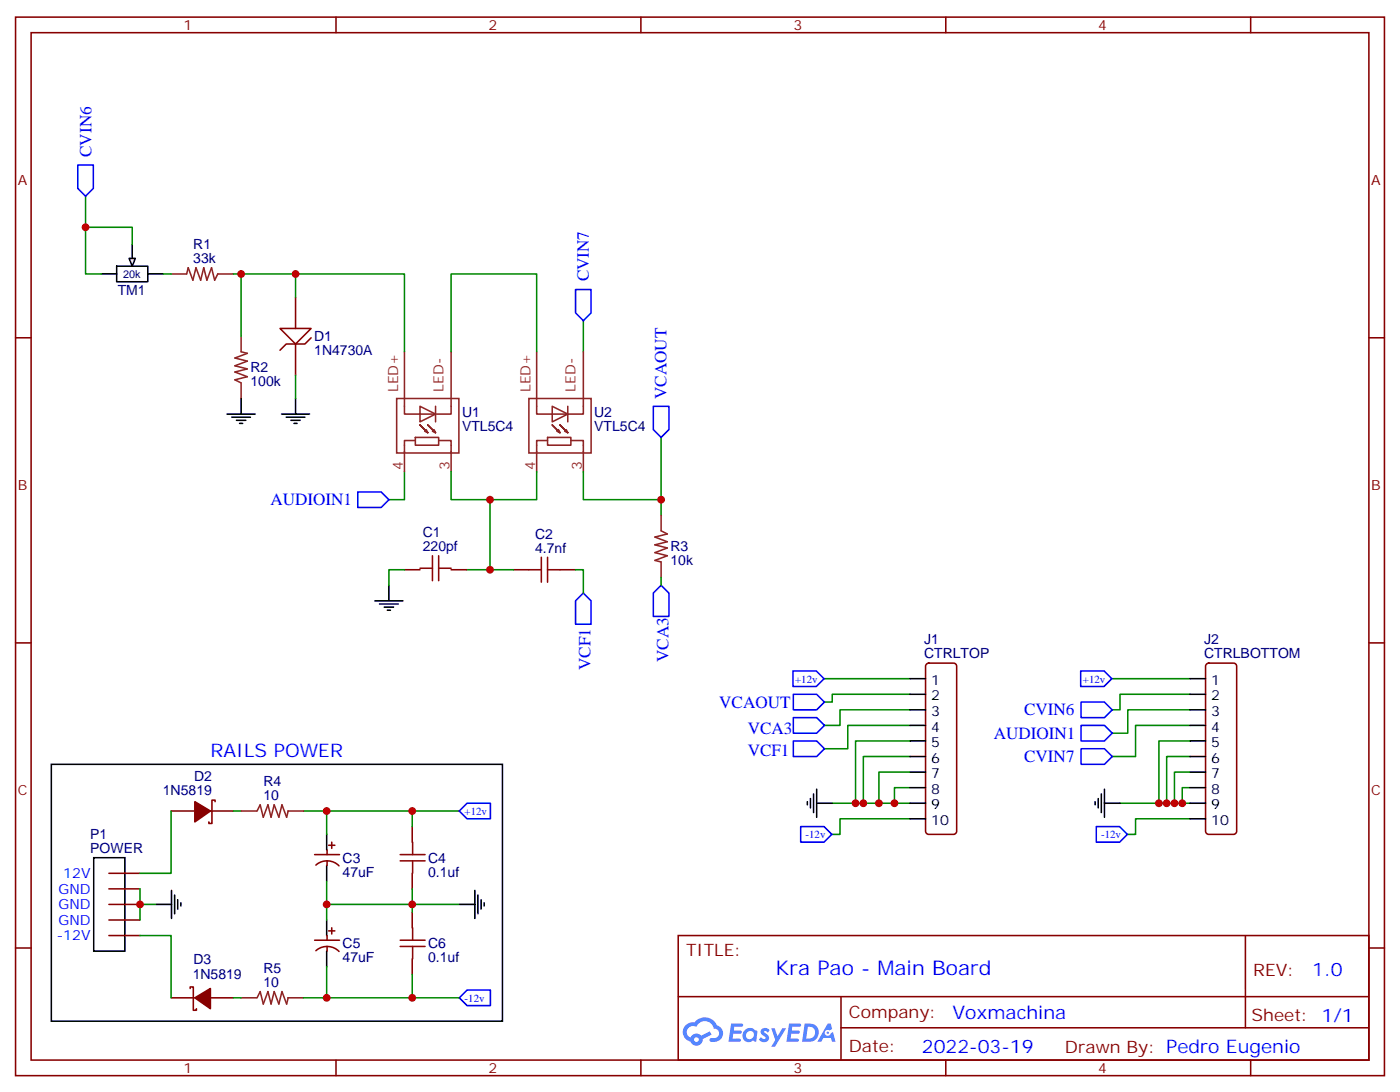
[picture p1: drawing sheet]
<svg xmlns="http://www.w3.org/2000/svg" width="317mm" height="247mm" viewBox="0 0 317 247" stroke-linecap="round" stroke-linejoin="round" font-family="sans-serif">
<g fill="none" stroke="#870000" stroke-width=".35">
<path d="M3.5 3.9h310.5v239.9h-310.5zM7.1 7.4h303.3v232.8h-303.3zM76.2 3.9v3.5M145.3 3.9v3.5M214.5 3.9v3.5M283.6 3.9v3.5M3.5 76.6h3.6M310.4 76.6h3.6M3.5 145.7h3.6M310.4 145.7h3.6M3.5 214.8h3.6M153.8 212h156.6v28.2h-156.6z"/>
<path d="M282.4 212v20.9M310.4 214.8h3.6M153.8 225.9h156.5M190.7 232.9h119.6M190.7 225.9v14.1M76.2 240.2v3.6M145.3 240.2v3.6M214.5 240.2v3.6M283.6 240.2v3.6"/>
</g>
<g fill="#5487ff">
<path d="M172.8 233.2a1.22 1.22 0 0 1 1.7 .3l-.4 .5a.47 .47 0 0 0-.3-.4 .47 .47 0 0 0-.5 .2v.2a1.55 1.55 0 0 1 1.1 1.5 1.34 1.34 0 0 1-2.3 .1l.5-.5 .7 .4a.29 .29 0 0 0 .4-.3 .29 .29 0 0 0-.3-.3 1.04 1.04 0 0 1-.6-1.7z"/>
<path d="M165.8 231.9h2.1a.43 .43 0 0 1 .5 .1 .43 .43 0 0 1 .1 .5l-.3 .2h-1.7l-.1 .8 1.7 .1a.37 .37 0 0 1 .1 .4 .37 .37 0 0 1-.3 .3h-1.6l-.2 1.1h1.3a.43 .43 0 0 1 .5 .1 .43 .43 0 0 1 .1 .4l-.3 .2h-2.5z"/>
<path d="M179 232h2.1a.43 .43 0 0 1 .4 0 .43 .43 0 0 1 .1 .5l-.3 .2h-1.6l-.1 .8 1.6 .1a.36 .36 0 0 1 .2 .4 .36 .36 0 0 1-.4 .3h-1.6l-.1 1.1h1.3a.43 .43 0 0 1 .4 .1 .43 .43 0 0 1 .1 .4l-.3 .2h-2.4z"/>
<path d="M187.7 232h.7l.3 1.2-.6 .3a.69 .69 0 0 0-1 .3 .69 .69 0 0 0 .5 1 .69 .69 0 0 0 .8-.7l.5-.2 .6 2.2h-.8l-.2-.9h-1.8l-.5 .9h-.8z"/>
<path d="M174.9 233h.8l.6 1.9 1.1-1.9h.9l-2.6 4.2h-.8l.9-1.5z"/>
<path d="M182.5 232l-.6 4.1h1.3a2.11 2.11 0 0 0 2.5-2.1 2.11 2.11 0 0 0-2.5-2zM183.2 232.7a1.39 1.39 0 0 1 1.7 1.4 1.39 1.39 0 0 1-1.8 1.3h-.3z"/>
<path d="M168.8 233.6a1.47 1.47 0 0 0-.1 2.1 1.47 1.47 0 0 0 2.1 .1l.7 .3 .3-2.3-.2-.2-.4-.1a1.49 1.49 0 0 0-2.4 .1zM169.5 233.9a.92 .92 0 0 1 1.5 .6 .92 .92 0 0 1-1.3 1 .9 .9 0 0 1-.2-1.6z"/>
<path d="M155.5 232.3a2.18 2.18 0 0 0 1.1 3.7 1.44 1.44 0 0 0 1.6 1 1.44 1.44 0 0 0 1.2-1.5l2-1-.5-.8-1.9 1a1.47 1.47 0 0 0-2.4 .4 1.39 1.39 0 0 1-.7-1.9 1.39 1.39 0 0 1 2-.5 2.12 2.12 0 0 1 2.2-1.3 2.12 2.12 0 0 1 1.9 1.7 1.07 1.07 0 0 1 1.1 1 1.07 1.07 0 0 1-1 1.2h-.7a.43 .43 0 0 0-.5 .3 .43 .43 0 0 0 .4 .5 1.98 1.98 0 0 0 2.5-1.2 1.98 1.98 0 0 0-1.2-2.5 2.98 2.98 0 0 0-5.1-.7l-1.1 .1zM157.4 235.6a.55 .55 0 0 1 1.1 0 .55 .55 0 0 1-1.1 0z"/>
<circle cx="187.7" cy="234.1" r=".26"/>
</g>
<g fill="none" stroke="#000" stroke-width=".35">
<path d="M11.6 173.2h102.3v58.2h-102.3zM21.3 194.4h7v21.1h-7zM74.1 189.1v3.5M74.1 196.1v3.6M35.4 205h3.5M38.9 201.8v6.3M39.6 202.8v4.3M40.3 203.9v2.1M41 204.6v.7M74.1 208.5v3.5M74.1 215.5v3.6M104.2 205h3.5"/>
<path d="M107.7 201.8v6.3M108.4 202.8v4.3M109.1 203.9v2.1M109.8 204.6v.7"/>
</g>
<g fill="none" stroke="#870000" stroke-width=".35">
<path d="M24.7 197.9h7M38.8 183.8h5.3M47.6 183.8h5.3M48.8 181.7v-.4h-.7v5.3h-.7v-.3M71.4 193.7h5.6M71.6 196.1a3.8 3.8 0 0 1 5.3 .1M74.2 192.6v1.1M74.2 195.1v1M74.5 191.6h1.4M75.2 190.9v1.4M93.5 187.3v3.6M93.5 197.9v3.5"/>
<path d="M24.7 201.4h7M24.7 205h7M24.7 208.5h7M24.7 212h7M71.4 213.1h5.6M71.6 215.5a3.8 3.8 0 0 1 5.3 .1M74.2 212v1.1M74.2 214.5v1M74.5 211h1.4M75.2 210.3v1.4M93.5 206.7v3.6M93.5 217.3v3.5"/>
<path d="M38.8 226.1h5.3M43.1 224v-.3h.7v5.3h.7v-.4M47.6 226.1h5.3"/>
</g>
<g fill="#870000" stroke="#870000" stroke-width=".35">
<path d="M44.2 181.7l3.5 2.1-3.5 2.5z"/>
<path d="M44.2 226.1l3.5-2.1v4.6z"/>
</g>
<g fill="none" stroke="#008700" stroke-width=".35">
<path d="M19.4 44.5v7M102.3 79.7v-17.6h19.4v17.6M132.3 72.7v7M149.9 99.1v14.1M91.7 106.9v6.3h-3.5M38.8 183.8v14.1h-7.1M52.9 183.8h1.8M68.8 183.8h35.3M74.1 183.8v5.3M74.1 199.7v8.8M93.5 183.8v3.5M31.7 201.4v7.1"/>
<path d="M31.7 212h7.1v14.1M31.7 205h3.6M74.1 219.1v7h-5.3M74.1 205h30M93.5 201.4v5.3M52.9 226.1h1.8M93.5 220.8v5.3h-19.4M93.5 226.1h10.6"/>
</g>
<path d="M17.6 37.4h3.6v5.3l-1.8 1.8-1.8-1.8zM130.5 65.6h3.6v5.3l-1.8 1.8-1.8-1.8zM148.2 92.1h3.5v5.3l-1.8 1.7-1.7-1.7zM81.1 111.5h5.3l1.8 1.7-1.8 1.8h-5.3zM104.2 183.8l1.7-1.8h5.3v3.6h-5.3zM104.2 226.1l1.7-1.7h5.3v3.5h-5.3z" fill="none" stroke="#00f" stroke-width=".35"/>
<path d="M90.8 195.1h5.6M90.8 193.7h5.6M93.6 190.9v2.8M93.6 195.1v2.8M90.8 214.5h5.6M90.8 213.1h5.6M93.6 210.3v2.8M93.6 214.5v2.8" fill="none" stroke="#a10000" stroke-width=".35"/>
<g fill="none" stroke="#8c2424" stroke-width=".35">
<path d="M91.7 79.7v14.1h10.6v-14.1M121.7 79.7v14.1h10.6v-14.1M90 90.3h14.1v12.4h-14.1zM94.2 99.8h-2.5v7.1M94.2 99.1h5.3v1.8h-5.3zM95.2 92.1l3.6 1.7-3.6 1.8zM98.8 92.1v3.5M99.5 99.8h2.8v7.1M119.9 90.3h14.2v12.4h-14.2zM124.2 99.8h-2.5v7.1M124.2 99.1h5.3v1.8h-5.3zM125.2 92.1l3.6 1.7-3.6 1.8z"/>
<path d="M128.8 92.1v3.5M129.5 99.8h2.8v7.1M54.7 183.8h3.5M58.3 183.8l.7-1.4 .7 2.8 1.1-2.8 .7 2.8 .7-2.8 1 2.8 .7-2.8 1.1 2.8 .4-1.4M65.3 183.8h3.5M54.7 226.1h3.5M58.3 226.1l.7-1.4 .7 2.8 1.1-2.8 .7 2.8 .7-2.8 1 2.8 .7-2.8 1.1 2.8 .4-1.4M65.3 226.1h3.5"/>
</g>
<g fill="#8c2424" stroke="#8c2424" stroke-width=".35">
<path d="M125.2 96.3l1.8 1.8-.7-.4 .3-.3 .4 .7z"/>
<path d="M127 96.3l1.8 1.8-.7-.4 .3-.3 .4 .7z"/>
<path d="M95.2 96.3l1.8 1.8-.7-.4 .4-.3 .3 .7z"/>
<path d="M97 96.3l1.8 1.8-.7-.4 .3-.3 .4 .7z"/>
</g>
<path d="M63.5 74.4h7.1l-3.6 3.6z" fill="#fff" stroke="#870000" stroke-width=".35"/>
<path d="M67 67.4v7M67 78v7M70.6 76.6l-1.5 1.4h-4.2l-1.4 1.4" fill="none" stroke="#870000" stroke-width=".35"/>
<path d="M52.9 62.1h1.8M67 67.4v-5.3h24.7v17.6M67 62.1h-12.3v14.1M67 85v5.3" fill="none" stroke="#008700" stroke-width=".35"/>
<g fill="none" stroke="#000" stroke-width=".35">
<path d="M30 55.4v3.5M22.9 62.1h3.6M26.5 60.3h7v3.6h-7zM33.5 62.1h3.5M51.5 93.8h6.4M52.6 94.5h4.2M53.6 95.2h2.1M54.3 96h.7M54.7 90.3v3.5M63.9 93.8h6.3M64.9 94.5h4.2M66 95.2h2.1"/>
<path d="M66.7 96h.7M67 90.3v3.5"/>
</g>
<path d="M38.8 62.1h3.5l.4-1.4 1 2.8 .7-2.8 1.1 2.8 .7-2.8 .7 2.8 1.1-2.8 .7 2.8 .7-1.4h3.5M54.7 76.2v3.5l1.4 .4-2.8 1 2.8 .7-2.8 1.1 2.8 .7-2.8 .7 2.8 1.1-2.8 .7 1.4 .7v3.5" fill="none" stroke="#8c2424" stroke-width=".35"/>
<path d="M29.3 58.6h1.4l-.7 1.7z" fill="#f0f0f0" stroke="#000" stroke-width=".35"/>
<g fill="none" stroke="#008700" stroke-width=".35">
<path d="M30 55.4v-3.9h-10.6v10.6h3.5M37 62.1h1.8M102.3 106.9v6.3h19.4v-6.3M111.1 113.2v15.9h-5.3M132.3 106.9v6.3h17.6v3.6M91.7 129.1h-3.5v3.5M111.1 129.1h5.3M130.5 129.1h1.8v5.3M149.9 130.9v1.7M187 153.8h19.4M206.4 157.3h-17.7v1.8h-1.7M252.2 153.8h17.7"/>
<path d="M269.9 157.3h-15.9v3.6h-1.8M206.4 164.4h-14.1v5.3h-5.3M206.4 160.9h-15.9v3.5h-3.5M206.4 167.9h-12.4v14.1M206.4 171.4h-10.6v10.6M206.4 175h-7.1v7M206.4 178.5h-3.6v3.5M269.9 164.4h-12.4v7h-5.3M269.9 167.9h-7.1v14.1M269.9 171.4h-5.3v10.6M269.9 175h-3.6v7M269.9 178.5h-1.8v3.5"/>
<path d="M269.9 160.9h-14.1v5.3h-3.6M188.7 182h17.7M206.4 185.6h-15.9v3.5h-1.8M254 182h15.9M269.9 185.6h-12.4v3.5h-1.7"/>
</g>
<path d="M95.2 128.8h2.9M98.1 126v5.6M99.5 126v5.6M99.5 128.8h2.8M119.9 129.1h2.9M122.8 126.3v5.6M124.2 126.3v5.6M124.2 129.1h2.8" fill="none" stroke="#a10000" stroke-width=".35"/>
<path d="M91.7 129.1h3.5M102.3 129.1h3.5M116.4 129.1h3.5M127 129.1h3.5M210.1 150.5l.5-.2h5.7a.71 .71 0 0 1 .7 .7v37.4a.76 .76 0 0 1-.7 .7h-5.7a.76 .76 0 0 1-.7-.7v-37.4zM273.6 150.5l.5-.2h5.7a.71 .71 0 0 1 .7 .7v37.4a.76 .76 0 0 1-.7 .7h-5.7a.76 .76 0 0 1-.7-.7v-37.4z" fill="none" stroke="#870000" stroke-width=".35"/>
<g fill="none" stroke="#000" stroke-width=".35">
<path d="M85 136.2h6.4M86.1 136.9h4.2M87.1 137.6h2.2M87.8 138.3h.7M88.2 132.6v3.6M206.4 153.8h3.5M206.4 157.3h3.5M269.9 153.8h3.5M269.9 157.3h3.5M184.5 179.9v4.2M185.2 178.9v6.3M206.4 160.9h3.5"/>
<path d="M206.4 164.4h3.5M206.4 167.9h3.5M206.4 171.4h3.5M206.4 175h3.5M206.4 178.5h3.5M249.8 179.9v4.2M250.5 178.9v6.3M269.9 160.9h3.5M269.9 164.4h3.5M269.9 167.9h3.5M269.9 171.4h3.5M269.9 175h3.5"/>
<path d="M269.9 178.5h3.5M183.1 181.7v.7M183.8 181v2.1M185.2 182h3.5M206.4 182h3.5M206.4 185.6h3.5M248.4 181.7v.7M249.1 181v2.1M250.5 182h3.5M269.9 182h3.5M269.9 185.6h3.5"/>
</g>
<path d="M149.9 116.8v3.5l1.4 .7-2.8 .7 2.8 1.1-2.8 .7 2.8 .7-2.8 1 2.8 .7-2.8 1.1 1.4 .4v3.5" fill="none" stroke="#8c2424" stroke-width=".35"/>
<path d="M132.3 134.4l1.8 1.8v5.3h-3.6v-5.3zM149.9 132.6l1.8 1.8v5.3h-3.5v-5.3zM179.8 152h5.3l1.8 1.8-1.8 1.8h-5.3zM179.9 157.3h5.3l1.8 1.8-1.8 1.8h-5.3zM245.1 152h5.3l1.7 1.8-1.7 1.8h-5.3zM245.2 159.1h5.3l1.7 1.8-1.7 1.7h-5.3zM179.9 162.6h5.3l1.8 1.8-1.8 1.8h-5.3zM179.9 167.9h5.3l1.8 1.8-1.8 1.7h-5.3zM245.2 169.7h5.3l1.7 1.7-1.7 1.8h-5.3zM245.2 164.4h5.3l1.7 1.8-1.7 1.7h-5.3zM181.6 187.3h5.3l1.7 1.8-1.7 1.8h-5.3zM248.6 187.3h5.3l1.8 1.8-1.8 1.8h-5.3z" fill="none" stroke="#00f" stroke-width=".35"/>
<g fill="#c00">
<circle cx="31.8" cy="205" r=".88"/>
<circle cx="74.1" cy="183.8" r=".88"/>
<circle cx="74.1" cy="226.1" r=".88"/>
<circle cx="93.5" cy="205" r=".88"/>
<circle cx="74.1" cy="205" r=".88"/>
<circle cx="93.5" cy="226.1" r=".88"/>
<circle cx="93.5" cy="183.8" r=".88"/>
<circle cx="111.1" cy="129.1" r=".88"/>
<circle cx="111.1" cy="113.2" r=".88"/>
<circle cx="149.9" cy="113.2" r=".88"/>
<circle cx="19.4" cy="51.5" r=".88"/>
<circle cx="67" cy="62.1" r=".88"/>
<circle cx="54.7" cy="62.1" r=".88"/>
<circle cx="262.8" cy="182" r=".88"/>
<circle cx="264.6" cy="182" r=".88"/>
<circle cx="266.3" cy="182" r=".88"/>
<circle cx="268.1" cy="182" r=".88"/>
<circle cx="194" cy="182" r=".88"/>
<circle cx="195.8" cy="182" r=".88"/>
<circle cx="199.3" cy="182" r=".88"/>
<circle cx="202.8" cy="182" r=".88"/>
</g>
<text font-size="4.6" fill="#00f" x="175.9" y="221">Kra Pao - Main Board</text>
<g font-size="4.2" fill="#00f">
<text x="47.8" y="171.4">RAILS POWER</text>
<text x="297.6" y="221.3">1.0</text>
<text x="216" y="230.8">Voxmachina</text>
<text x="209.1" y="238.6">2022-03-19</text>
</g>
<g font-size="3.9" fill="#00f">
<text x="20.7" y="35.6" transform="rotate(-90 20.7 35.6)">CVIN6</text>
<text x="133.5" y="63.8" transform="rotate(-90 133.5 63.8)">CVIN7</text>
<text x="151.2" y="90.5" transform="rotate(-90 151.2 90.5)">VCAOUT</text>
<text x="61.3" y="114.5">AUDIOIN1</text>
<text x="133.9" y="151.8" transform="rotate(-90 133.9 151.8)">VCF1</text>
<text x="151.6" y="150.1" transform="rotate(-90 151.6 150.1)">VCA3</text>
<text x="163.1" y="160.4">VCAOUT</text>
<text x="169.6" y="166.2">VCA3</text>
<text x="225.4" y="167.4">AUDIOIN1</text>
<text x="232.3" y="162.1">CVIN6</text>
<text x="169.6" y="171.3">VCF1</text>
<text x="232.3" y="172.8">CVIN7</text>
</g>
<g font-size="3.9" fill="#800">
<text x="155.6" y="216.6">TITLE:</text>
<text x="284.2" y="221.3">REV:</text>
<text x="192.5" y="230.8">Company:</text>
<text x="283.9" y="231.4">Sheet: 1/1</text>
<text x="192.5" y="238.5">Date:</text>
<text x="241.5" y="238.6">Drawn By: Pedro Eugenio</text>
</g>
<g font-size="3.2" fill="#800">
<text x="41.6" y="6.9">1</text>
<text x="110.8" y="6.9">2</text>
<text x="179.9" y="6.9">3</text>
<text x="249.1" y="6.9">4</text>
<text x="4.1" y="42">A</text>
<text x="311" y="42">A</text>
<text x="4.1" y="111.1">B</text>
<text x="311" y="111.1">B</text>
<text x="4.1" y="180.3">C</text>
<text x="311" y="180.3">C</text>
<text x="41.6" y="243.2">1</text>
<text x="110.8" y="243.2">2</text>
<text x="179.9" y="243.2">3</text>
<text x="249.1" y="243.2">4</text>
</g>
<g font-size="3.2" fill="#000080">
<text x="43.8" y="59.6">33k</text>
<text x="43.8" y="56.4">R1</text>
<text x="26.7" y="66.9">TM1</text>
<text x="71.3" y="77.3">D1</text>
<text x="71.3" y="80.5">1N4730A</text>
<text x="56.8" y="87.5">100k</text>
<text x="56.8" y="84.4">R2</text>
<text x="104.8" y="94.4">U1</text>
<text x="134.8" y="94.4">U2</text>
<text x="104.8" y="97.6">VTL5C4</text>
<text x="134.8" y="97.6">VTL5C4</text>
<text x="95.9" y="124.9">220pf</text>
<text x="95.9" y="121.7">C1</text>
<text x="121.4" y="125.2">4.7nf</text>
<text x="121.4" y="122.2">C2</text>
<text x="152" y="124.9">R3</text>
<text x="152" y="128.1">10k</text>
<text x="209.6" y="149.2">CTRLTOP</text>
<text x="209.6" y="146.1">J1</text>
<text x="273.1" y="149.2">CTRLBOTTOM</text>
<text x="273.1" y="146.1">J2</text>
<text x="44" y="177.1">D2</text>
<text x="59.7" y="178.2">R4</text>
<text x="36.9" y="180.3">1N5819</text>
<text x="59.7" y="181.3">10</text>
<text x="20.5" y="190.1">P1</text>
<text x="20.5" y="193.3">POWER</text>
<text x="77.7" y="195.5">C3</text>
<text x="97.1" y="195.5">C4</text>
<text x="77.7" y="198.7">47uF</text>
<text x="97.1" y="198.7">0.1uf</text>
<text x="77.7" y="214.9">C5</text>
<text x="97.1" y="214.9">C6</text>
<text x="43.7" y="222">1N5819</text>
<text x="43.9" y="218.4">D3</text>
<text x="59.7" y="220.5">R5</text>
<text x="77.7" y="218.1">47uF</text>
<text x="97.1" y="218.1">0.1uf</text>
<text x="59.7" y="223.7">10</text>
</g>
<g font-size="3.2" fill="#8d2323">
<text x="90.3" y="88.9" transform="rotate(-90 90.3 88.9)">LED+</text>
<text x="100.5" y="88.8" transform="rotate(-90 100.5 88.8)">LED-</text>
<text x="120.3" y="88.9" transform="rotate(-90 120.3 88.9)">LED+</text>
<text x="130.5" y="88.8" transform="rotate(-90 130.5 88.8)">LED-</text>
<text x="91.4" y="106.4" transform="rotate(-90 91.4 106.4)">4</text>
<text x="102" y="106.4" transform="rotate(-90 102 106.4)">3</text>
<text x="121.4" y="106.4" transform="rotate(-90 121.4 106.4)">4</text>
<text x="131.9" y="106.4" transform="rotate(-90 131.9 106.4)">3</text>
</g>
<g font-size="3.2">
<text x="211.2" y="155.2">1</text>
<text x="274.7" y="155.2">1</text>
<text x="211.2" y="158.8">2</text>
<text x="274.7" y="158.8">2</text>
<text x="211.2" y="162.3">3</text>
<text x="211.2" y="165.8">4</text>
<text x="274.7" y="162.3">3</text>
<text x="274.7" y="165.8">4</text>
<text x="211.2" y="169.3">5</text>
<text x="211.2" y="172.9">6</text>
<text x="274.7" y="169.3">5</text>
<text x="274.7" y="172.9">6</text>
<text x="211.2" y="176.4">7</text>
<text x="211.2" y="179.9">8</text>
<text x="274.7" y="176.4">7</text>
<text x="274.7" y="179.9">8</text>
<text x="211.2" y="183.4">9</text>
<text x="274.7" y="183.4">9</text>
<text x="211.2" y="187">10</text>
<text x="274.7" y="187">10</text>
</g>
<g font-size="3.2" fill="#00f">
<text x="13.3" y="202.5">GND</text>
<text x="14.4" y="199">12V</text>
<text x="13.3" y="206">GND</text>
<text x="13.3" y="209.5">GND</text>
<text x="12.9" y="213.1">-12V</text>
</g>
<text font-size="2.5" fill="#000080" x="27.9" y="63">20k</text>
<g font-size="2.5" fill="#00f">
<text x="180.3" y="154.7">+12v</text>
<text x="245.6" y="154.7">+12v</text>
<text x="105.4" y="184.6">+12v</text>
<text x="182.7" y="190">-12v</text>
<text x="249.7" y="190">-12v</text>
<text x="105.4" y="227">-12v</text>
</g>
</svg>
